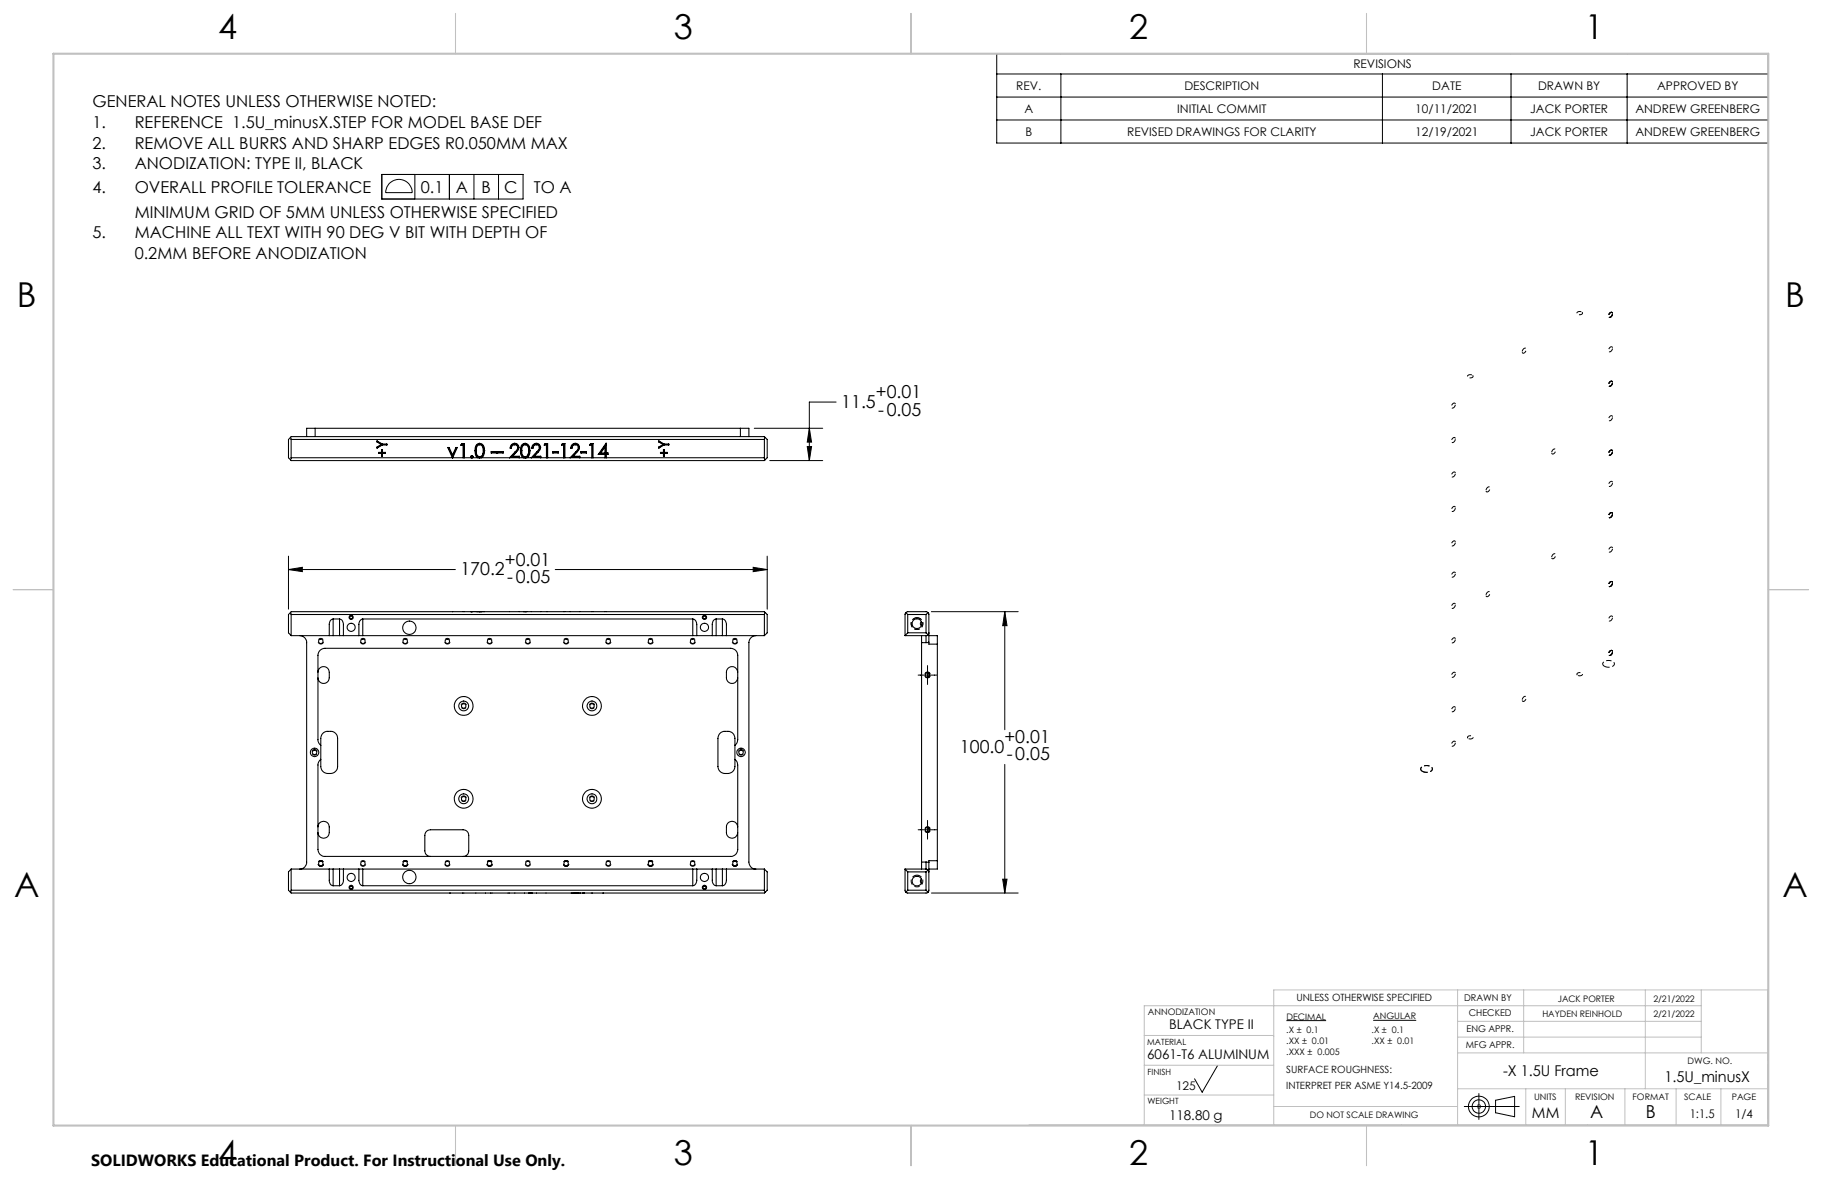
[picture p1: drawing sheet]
<svg xmlns="http://www.w3.org/2000/svg" width="432mm" height="279mm" viewBox="0 0 432 279" stroke-linecap="round" stroke-linejoin="round" font-family="sans-serif">
<g fill="none" stroke="#000" stroke-width=".24">
<path d="M236.2 12.7h182.9v21.2h-182.9zM236.2 17.5h182.9M251.4 17.5v16.4M327.6 17.5v16.4M358.1 17.5v16.4M385.6 17.5v16.4M236.2 23h182.9M236.2 28.4h182.9M90.5 41.3h33.5v5.9h-33.5zM92.2 43.6a3.1 3.1 0 0 1 3.4-.9 3.1 3.1 0 0 1 2.1 2.9h-6.3l.3-1.1zM98.3 41.3v5.9M106.5 41.3v5.9"/>
<path d="M112.3 41.3v5.9M118.1 41.3v5.9M198.2 95.3h-6.4v13.8M178.8 101.5h16.2M182.4 109.1h12.6M191.3 105.8h1l-.5 3.3zM191.8 101.5l.5 3.3h-1zM68.4 135l3.2-.6v1.1zM68.4 131.8v12.6M68.4 135h39.5M131.6 135h50.2M178.5 134.4l3.3 .6-3.3 .5z"/>
<path d="M181.8 131.8v12.6M217.6 160h4.4M219.8 157.7v4.5M220.7 145h20.6M238.1 145l.6 3.3h-1.1zM238.1 145v27.9M217.6 196.6h4.4M219.8 194.4v4.5M238.1 181.2v30.4M220.7 211.6h20.6M237.6 208.4h1.1l-.6 3.2zM288.6 252.5l-3.7 6.3-1.8-3.1"/>
<path d="M304.9 241.9h9.4M325.4 241.8h10.2M350.5 259.2v6.1M347 262.2h13M350.1 261.9l.7 .7M350.8 261.9l-.7 .7M354.4 260.7l4.6-.9v4.9l-4.6-1z"/>
<circle cx="350.5" cy="262.2" r="2.45"/>
<circle cx="350.5" cy="262.2" r="1.59"/>
</g>
<g fill="none" stroke="#c0c0c0" stroke-width=".24">
<path d="M345.4 234.6v32M361.1 234.6v14.9M389.9 234.6v23.4M403.2 234.6v14.9M403.2 238.3h-132v28.3M271.2 245.4h30.7M271.2 252.4h30.7M271.2 259.5h30.7M345.4 249.5h73.5M345.4 258h73.5M345.4 242h57.8M345.4 245.8h57.8"/>
<path d="M361.6 258v8.6M371 258v8.6M385.1 258v8.6M397.2 258v8.6M407.8 258v8.6M243.9 266.6h175M301.9 262.2h43.5M350 262.2h1M350.1 261.9l.7 .7M350.5 261.7v1M350.8 261.9l-.7 .7M418.9 265.1v-30.5h-117v32"/>
</g>
<path d="M380.2 157.9a1.6 1.6 0 0 0 2.4-.6 1.6 1.6 0 0 0-2.8 .1l.4 .5M337.1 182.8a1.6 1.6 0 0 0 2.4-.6 1.6 1.6 0 0 0-2.8 .1l.4 .5" fill="none" stroke="#000" stroke-width=".24" stroke-dasharray="1.3 .6" stroke-linecap="butt"/>
<g fill="none" stroke="#000" stroke-width=".24" stroke-dasharray="1.3 .6" stroke-dashoffset="-.1" stroke-linecap="butt">
<path d="M374.8 73.9l.1 .1a.55 .55 0 0 1-.2 .6 .55 .55 0 0 1-.7-.1l-.2-.1a.55 .55 0 0 1 .3-.6 .55 .55 0 0 1 .7 .1M382.2 74.3a.63 .63 0 0 1-.3 .7 .63 .63 0 0 1-.7 .1 .67 .67 0 0 1 .2-.8 .67 .67 0 0 1 .7-.1l.1 .1M344.9 95.8a.63 .63 0 0 1-.2 .7 .63 .63 0 0 1-.7 .1 .67 .67 0 0 1 .1-.8 .67 .67 0 0 1 .8-.1v.1M348.9 88.9l.1 .1a.55 .55 0 0 1-.3 .6 .55 .55 0 0 1-.6-.1l-.2-.1a.55 .55 0 0 1 .2-.7 .55 .55 0 0 1 .7 .2h.1M360.8 83.4v.1a.55 .55 0 0 0 .6 .1 .55 .55 0 0 0 .3-.7v-.2a.55 .55 0 0 0-.7-.1 .55 .55 0 0 0-.2 .7v.1M382.2 82.5a.63 .63 0 0 1-.3 .7 .63 .63 0 0 1-.7 0 .67 .67 0 0 1 .2-.7 .67 .67 0 0 1 .7-.2l.1 .2M382.2 90.7a.63 .63 0 0 1-.3 .6 .63 .63 0 0 1-.7 .1 .67 .67 0 0 1 .2-.8 .67 .67 0 0 1 .7-.1l.1 .2M382.2 98.8a.63 .63 0 0 1-.3 .7 .63 .63 0 0 1-.7 0 .67 .67 0 0 1 .2-.7 .67 .67 0 0 1 .7-.1l.1 .1M344.9 104a.63 .63 0 0 1-.2 .7 .63 .63 0 0 1-.7 0 .67 .67 0 0 1 .1-.7 .67 .67 0 0 1 .8-.2v.2M344.9 112.2a.63 .63 0 0 1-.2 .6 .63 .63 0 0 1-.7 .1 .67 .67 0 0 1 .1-.8 .67 .67 0 0 1 .8-.1v.2M352.2 116.3a.55 .55 0 0 0 .7 .2 .55 .55 0 0 0 .2-.7v-.2a.55 .55 0 0 0-.7-.1 .55 .55 0 0 0-.2 .7v.1M367.7 107.3v.1a.55 .55 0 0 0 .7 .1 .55 .55 0 0 0 .3-.7v-.2a.55 .55 0 0 0-.7-.1 .55 .55 0 0 0-.3 .7v.1"/>
<path d="M382.2 107a.63 .63 0 0 1-.3 .7 .63 .63 0 0 1-.7 0 .67 .67 0 0 1 .2-.7 .67 .67 0 0 1 .7-.2l.1 .2M382.2 114.4a.63 .63 0 0 1-.3 .7 .63 .63 0 0 1-.7 0 .67 .67 0 0 1 .2-.7 .67 .67 0 0 1 .7-.2l.1 .2M344.9 120.3a.63 .63 0 0 1-.2 .7 .63 .63 0 0 1-.7 0 .67 .67 0 0 1 .1-.7 .67 .67 0 0 1 .8-.1v.1M344.9 128.5a.63 .63 0 0 1-.2 .7 .63 .63 0 0 1-.7 0 .67 .67 0 0 1 .1-.7 .67 .67 0 0 1 .8-.2v.2M344.9 135.9a.63 .63 0 0 1-.2 .7 .63 .63 0 0 1-.7 0 .67 .67 0 0 1 .1-.7 .67 .67 0 0 1 .8-.2v.2M367.7 132.1v.1a.55 .55 0 0 0 .7 .1 .55 .55 0 0 0 .3-.7v-.1a.55 .55 0 0 0-.7-.2 .55 .55 0 0 0-.3 .7v.1M382.2 121.8a.63 .63 0 0 1-.3 .7 .63 .63 0 0 1-.7 0 .67 .67 0 0 1 .2-.7 .67 .67 0 0 1 .7-.2l.1 .2M382.2 130a.63 .63 0 0 1-.3 .6 .63 .63 0 0 1-.7 .1 .67 .67 0 0 1 .2-.8 .67 .67 0 0 1 .7-.1l.1 .2M382.2 138.1a.63 .63 0 0 1-.3 .7 .63 .63 0 0 1-.7 0 .67 .67 0 0 1 .2-.7 .67 .67 0 0 1 .7-.1l.1 .1M344.9 143.3a.63 .63 0 0 1-.2 .7 .63 .63 0 0 1-.7 0 .67 .67 0 0 1 .1-.7 .67 .67 0 0 1 .8-.2v.2M344.9 151.5a.63 .63 0 0 1-.2 .6 .63 .63 0 0 1-.7 .1 .67 .67 0 0 1 .1-.8 .67 .67 0 0 1 .8-.1v.2M344.9 159.6a.63 .63 0 0 1-.2 .7 .63 .63 0 0 1-.7 0 .67 .67 0 0 1 .1-.7 .67 .67 0 0 1 .8-.1v.1"/>
<path d="M352.2 141.1v.1a.55 .55 0 0 0 .7 .1 .55 .55 0 0 0 .2-.7v-.2a.55 .55 0 0 0-.7-.1 .55 .55 0 0 0-.2 .7v.1M382.2 146.3a.63 .63 0 0 1-.3 .7 .63 .63 0 0 1-.7 0 .67 .67 0 0 1 .2-.7 .67 .67 0 0 1 .7-.2l.1 .2M382.2 154.5a.63 .63 0 0 1-.3 .6 .63 .63 0 0 1-.7 .1 .67 .67 0 0 1 .2-.8 .67 .67 0 0 1 .7-.1l.1 .2M344.9 167.8a.63 .63 0 0 1-.2 .7 .63 .63 0 0 1-.7 0 .67 .67 0 0 1 .1-.7 .67 .67 0 0 1 .8-.2v.2M344.9 176a.63 .63 0 0 1-.2 .6 .63 .63 0 0 1-.7 .1 .67 .67 0 0 1 .1-.8 .67 .67 0 0 1 .8-.1v.2M348 175a.63 .63 0 0 0 .7 .2 .63 .63 0 0 0 .4-.6 .67 .67 0 0 0-.8-.3 .67 .67 0 0 0-.5 .6l.2 .1M360.8 165.9v.1a.55 .55 0 0 0 .6 .1 .55 .55 0 0 0 .3-.7v-.1a.55 .55 0 0 0-.7-.2 .55 .55 0 0 0-.2 .7v.1M373.9 160a.63 .63 0 0 0 .7 .2 .63 .63 0 0 0 .4-.6 .67 .67 0 0 0-.7-.3 .67 .67 0 0 0-.5 .6l.1 .1"/>
</g>
<g fill="none" stroke="#000" stroke-width=".24" stroke-dasharray="1.3 .6" stroke-dashoffset=".4" stroke-linecap="butt">
<path d="M76 152.6a.67 .67 0 0 0 .6-.9 .67 .67 0 0 0-1.1-.1 .67 .67 0 0 0 .4 1h.1M86 152.6a.67 .67 0 0 0 .6-.9 .67 .67 0 0 0-1.1-.1 .67 .67 0 0 0 .4 1h.1M96 152.6a.67 .67 0 0 0 .6-.9 .67 .67 0 0 0-1.1-.1 .67 .67 0 0 0 .4 1h.1M106 152.6a.67 .67 0 0 0 .6-.9 .67 .67 0 0 0-1.1-.1 .67 .67 0 0 0 .4 1h.1M116 152.6a.67 .67 0 0 0 .6-.9 .67 .67 0 0 0-1.1-.1 .67 .67 0 0 0 .4 1h.1M125.1 152.6a.67 .67 0 0 0 .6-.9 .67 .67 0 0 0-1.1-.1 .67 .67 0 0 0 .4 1h.1M134.2 152.6a.67 .67 0 0 0 .6-.9 .67 .67 0 0 0-1.2-.1 .67 .67 0 0 0 .5 1h.1M144.2 152.6a.67 .67 0 0 0 .6-.9 .67 .67 0 0 0-1.2-.1 .67 .67 0 0 0 .5 1h.1M154.2 152.6a.67 .67 0 0 0 .6-.9 .67 .67 0 0 0-1.2-.1 .67 .67 0 0 0 .5 1h.1M164.2 152.6a.67 .67 0 0 0 .6-.9 .67 .67 0 0 0-1.2-.1 .67 .67 0 0 0 .5 1h.1M174.2 152.6a.67 .67 0 0 0 .6-.9 .67 .67 0 0 0-1.2-.1 .67 .67 0 0 0 .5 1h.1M219.8 159.3a.67 .67 0 0 1 .6 .9 .67 .67 0 0 1-1.1 .1 .67 .67 0 0 1 .4-1h.1"/>
<path d="M74.6 177.6a.67 .67 0 0 1 .6 1 .67 .67 0 0 1-1.2 .1 .67 .67 0 0 1 .5-1.1h.1M109.9 166.6a.67 .67 0 0 1 .6 1 .67 .67 0 0 1-1.1 .1 .67 .67 0 0 1 .4-1.1h.1M140.3 166.6a.67 .67 0 0 1 .6 1 .67 .67 0 0 1-1.1 .1 .67 .67 0 0 1 .4-1.1h.1M175.6 177.6a.67 .67 0 0 1 .6 1 .67 .67 0 0 1-1.1 .1 .67 .67 0 0 1 .4-1.1h.1M219.8 160.6a.67 .67 0 0 0 .6-.9 .67 .67 0 0 0-1.1-.1 .67 .67 0 0 0 .4 1h.1M109.9 188.6a.67 .67 0 0 1 .6 1 .67 .67 0 0 1-1.1 .1 .67 .67 0 0 1 .4-1.1h.1M140.3 188.6a.67 .67 0 0 1 .6 1 .67 .67 0 0 1-1.1 .1 .67 .67 0 0 1 .4-1.1h.1M219.8 196a.67 .67 0 0 1 .6 .9 .67 .67 0 0 1-1.1 .1 .67 .67 0 0 1 .4-1h.1M219.8 197.3a.67 .67 0 0 0 .6-1 .67 .67 0 0 0-1.1-.1 .67 .67 0 0 0 .4 1.1h.1M76 205.3a.67 .67 0 0 0 .6-1 .67 .67 0 0 0-1.1-.1 .67 .67 0 0 0 .4 1.1h.1M86 205.3a.67 .67 0 0 0 .6-1 .67 .67 0 0 0-1.1-.1 .67 .67 0 0 0 .4 1.1h.1M96 205.3a.67 .67 0 0 0 .6-1 .67 .67 0 0 0-1.1-.1 .67 .67 0 0 0 .4 1.1h.1"/>
<path d="M106 205.3a.67 .67 0 0 0 .6-1 .67 .67 0 0 0-1.1-.1 .67 .67 0 0 0 .4 1.1h.1M116 205.3a.67 .67 0 0 0 .6-1 .67 .67 0 0 0-1.1-.1 .67 .67 0 0 0 .4 1.1h.1M125.1 205.3a.67 .67 0 0 0 .6-1 .67 .67 0 0 0-1.1-.1 .67 .67 0 0 0 .4 1.1h.1M134.2 205.3a.67 .67 0 0 0 .6-1 .67 .67 0 0 0-1.2-.1 .67 .67 0 0 0 .5 1.1h.1M144.2 205.3a.67 .67 0 0 0 .6-1 .67 .67 0 0 0-1.2-.1 .67 .67 0 0 0 .5 1.1h.1M154.2 205.3a.67 .67 0 0 0 .6-1 .67 .67 0 0 0-1.2-.1 .67 .67 0 0 0 .5 1.1h.1M164.2 205.3a.67 .67 0 0 0 .6-1 .67 .67 0 0 0-1.2-.1 .67 .67 0 0 0 .5 1.1h.1M174.2 205.3a.67 .67 0 0 0 .6-1 .67 .67 0 0 0-1.2-.1 .67 .67 0 0 0 .5 1.1h.1"/>
</g>
<path d="M217.3 146.4a1.39 1.39 0 0 1 1.3 2 1.39 1.39 0 0 1-2.4 .2 1.39 1.39 0 0 1 1-2.2h.1M217.3 207.4a1.39 1.39 0 0 1 1.3 2 1.39 1.39 0 0 1-2.4 .2 1.39 1.39 0 0 1 1-2.2h.1" fill="none" stroke="#000" stroke-width=".24" stroke-dasharray="1.3 .6" stroke-dashoffset=".1" stroke-linecap="butt"/>
<path d="M418.9 234.6v32" fill="none" stroke="#c0c0c0" stroke-width=".24" stroke-dasharray="15.2 1.3 1.3 1.3" stroke-dashoffset="1.2"/>
<path d="M108 3.2v9.5M215.9 3.2v9.5M323.8 3.2v9.5M3.1 139.7h9.6M419.1 139.7h9.5M108 266.7v9.6M215.9 266.7v9.6M323.8 266.7v9.6" fill="none" stroke="#c0c0c0" stroke-width=".25"/>
<path d="M12.7 12.7h406.4v254h-406.4z" fill="none" stroke="#c0c0c0" stroke-width=".5"/>
<path d="M68.4 135l3.2-.6v1.1zM178.5 134.4l3.3 .6-3.3 .5zM238.1 145l.6 3.3h-1.1zM237.6 208.4h1.1l-.6 3.2zM191.8 101.5l.5 3.3h-1zM191.3 105.8h1l-.5 3.3z" fill="#000"/>
<g fill="none" stroke="#000" stroke-width=".25">
<path d="M68.8 108.9l.2 .2h112.2l.2-.2M68.8 103.7l.2 .4M68.8 103.7l.2-.2h112.2l.2 .2M68.8 103.7l-.4 .4v4.4l.4 .4M69 108.5l-.2 .4M69 104.1v4.4M69 108.5h42.7M69 104.1h112.2M74.7 101.5h-2v2M74.7 101.5v2M74.7 101.5h100.8M89.4 104.5l1.2 .7"/>
<path d="M89.4 104.5v.2M89.4 105.9v.3M89.4 104.7l.9 .6M89.4 105.9l.1 .1M89.4 104.5l.1 .2M89.5 106l-.1 .2M89.5 104.7h-.1M89.5 104.7l1.1 .6M89.7 107.4h.7M89.7 107.2h.7M89.7 107.2v.2M89.7 107.2l.2 .1"/>
<path d="M89.9 107.3h1.3M89.9 107.3l-.2 .1M90.3 105.3l-.9 .6M90.3 105.3h1.3M90.4 108.1h.2M90.4 106.5h.2M90.4 106.5v.7M90.4 107.4v.7M90.4 106.5l.1 .1M90.4 107.2l.2 .2M90.5 106.6v1.4M90.5 108l-.1 .1"/>
<path d="M90.5 108l.1 .1M90.6 105.3h.1M90.6 105.3l-1.1 .7M90.6 105.3v.1M90.6 105.2h1.1M90.6 105.4l-1.2 .8M90.6 105.4h1.1M90.6 105.2v.1M90.6 106.5v.7M90.6 107.4v.7M90.6 107.4h.7M90.6 107.2h.7"/>
<path d="M90.6 106.5l-.1 .1M90.6 107.2l-.2 .2M91.2 107.3l.1 .1M91.3 107.2v.2M91.3 107.2l-.1 .1M91.6 105.3l.1 .1M91.7 105.2v.2M91.7 105.2l-.1 .1M106.1 106h.3M106.1 106l1.1 2.4M106.1 106l.2 .2M106.3 106.2l.9 2 1-2"/>
<path d="M106.4 106l.8 1.8M106.4 106l-.1 .2M107.2 107.8v.6M108.1 106h.3M108.1 106l-.9 1.8M108.1 106l.1 .2M108.4 106l-1.2 2.4M108.4 106l-.2 .2M109.2 105.5h.5M109.4 105.1h.6M109.4 105.1l-.2 .4M109.4 105.1l.1 .2"/>
<path d="M109.5 105.3h.4M109.5 105.3l-.3 .2M109.7 105.5v3l.2-.2M109.9 105.3v3M109.9 105.3l-.2 .2M110 105.1v3.4l-.1-.2M110 105.1l-.1 .2M111.5 108.2l.2 .3M111.5 108.2h.2M111.7 108.5h.1M111.7 108.2l.1 .1M111.8 107.9l.3 .3"/>
<path d="M111.8 107.9l-.3 .3M111.8 108.3v.2M111.8 108.2h.1M111.8 107.9v.3M111.8 108.2h-.1M111.9 108.2l-.1 .1M111.9 108.2h.2M112 108.5h-.2M112 108.5h1.3M112.1 108.2l-.1 .3M112.6 106.8a1.44 1.44 0 0 0 .7 1.7M112.6 106.8h.1"/>
<path d="M112.7 106.8h.2M112.7 106.8a1.3 1.3 0 0 0 1 1.6M112.7 106.8h.1M112.9 106.8a1.19 1.19 0 0 0 .6 1.4h.2M113.3 108.5h.4M113.7 105.2a.97 .97 0 0 0-.9 .9l-.1 .7M113.7 105.1a1.16 1.16 0 0 1 1.1 .9v.8M113.7 105.1h-.1a1.34 1.34 0 0 0-1 1.7M113.7 105.1v.1M113.7 108.4v.1M113.7 105.2h.1M113.7 108.4h.1"/>
<path d="M113.7 105.2a1.24 1.24 0 0 1 1 1.6M113.7 105.4a.78 .78 0 0 1 .7 .7l.1 .7M113.7 105.2v.2M113.7 105.4a.86 .86 0 0 0-.8 .8v.6M113.7 108.2v.2M114.1 108.5h-.4M114.1 108.5h9.9M114.4 107.6l.1 .1M114.4 107.6l-.2 .4-.5 .2M114.5 106.8h.2M114.5 106.8l-.1 .8M114.5 107.7l-.4 .6-.4 .1"/>
<path d="M114.7 106.8l-.2 .9M114.7 106.8h.1M114.8 106.8a1.56 1.56 0 0 1-.7 1.7M116.4 107.4h1.3M116.4 107h1.3M116.4 107v.4M116.4 107l.2 .2M116.6 107.2h.9M116.6 107.2l-.2 .2M117.5 107.2l.2 .2M117.7 107v.4M117.7 107l-.2 .2"/>
<path d="M117.9 107.4h1.3M117.9 107h1.3M117.9 107v.4M117.9 107l.2 .2M118.1 107.2h1M118.1 107.2l-.2 .2M119.1 107.2l.1 .2M119.2 107v.4M119.2 107l-.1 .2M120.9 106.2h.3M121.1 106l-.2 .2M121.1 106l.1 .2"/>
<path d="M121.1 108.3h.1M121.2 108.3h1.7M121.5 108.1h1.5M121.5 108.1l-.4 .2M122 105.4l-.5 .2-.3 .6M122 105.4l.5 .2 .2 .5M122 105.2a.83 .83 0 0 0-.9 .8M122 105.2v.2M122 105.2h.1M122 105.1a.94 .94 0 0 1 1 .9M122 105.1a1.07 1.07 0 0 0-1.1 1.1M122 105.1v.1"/>
<path d="M122 105.2a.84 .84 0 0 1 .8 .8M122.1 107.1l.1 .1M122.1 107.1l-1.3 1.4 .4-.2M122.2 107.2l-1.1 1.1M122.2 107.1l.1 .1M122.2 107.1v.1M122.3 107.2l-.8 .9M122.7 106.1l-.6 1M122.7 106.1h.1M122.8 106.1l-.1 .5-.5 .5M122.8 106h.2M122.8 106v.1"/>
<path d="M123 106l-.1 .4-.6 .8M123 108.1v.4l-.1-.2M123 108.1l-.1 .2M123.3 106.8a1.57 1.57 0 0 0 .7 1.7M123.3 106.8h.2M123.5 106.8h.1M123.5 106.8a1.29 1.29 0 0 0 1 1.6M123.6 106.8l.1 .7a.84 .84 0 0 0 .8 .7M124 108.5h.5M124.5 105.2a1.24 1.24 0 0 1 .9 1.6M124.5 105.4a.78 .78 0 0 1 .7 .7l.1 .7M124.5 105.2v.2"/>
<path d="M124.5 105.2h.1M124.5 105.4a.86 .86 0 0 0-.8 .8l-.1 .6M124.5 105.2a.97 .97 0 0 0-1 .9v.7M124.5 108.4h.1M124.5 108.2v.2M124.5 105.1a1.16 1.16 0 0 1 1 .9l.1 .8M124.5 105.1h-.1a1.09 1.09 0 0 0-1 1.1l-.1 .6M124.5 105.1v.1M124.5 108.4v.1M124.8 108.5h-.3M124.8 108.5h56.4M125.2 107.6l.1 .1"/>
<path d="M125.2 107.6l-.2 .4-.5 .2M125.3 106.8h.1M125.3 106.8l-.1 .8M125.3 107.7l-.4 .6-.4 .1M125.4 106.8l-.1 .9M125.4 106.8h.1M125.4 106.8h.2M125.6 106.8a1.56 1.56 0 0 1-.8 1.7M126 106.2h.3M126.2 106l-.2 .2M126.2 106l.1 .2M126.3 108.3h1.7"/>
<path d="M126.3 108.3h.1M126.6 108.1h1.6M126.6 108.1l-.3 .2M127.1 105.1a.99 .99 0 0 1 1 .9M127.1 105.1h-.1a1.1 1.1 0 0 0-1 1.1M127.1 105.4l-.7 .4-.1 .4M127.1 105.4l.4 .1 .3 .6M127.1 105.2v.2M127.1 105.2h.1M127.1 105.2a.9 .9 0 0 1 .9 .8M127.1 105.1v.1M127.1 105.2a.89 .89 0 0 0-.9 .8"/>
<path d="M127.2 107.1l.1 .1M127.2 107.1l-1.3 1.4 .4-.2M127.3 107.2l-1 1.1M127.4 107.1l.1 .1M127.4 107.1l-.1 .1M127.5 107.2l-.9 .9M127.8 106.1l-.6 1M127.8 106.1h.2M128 106h.1M128 106.1l-.6 1M128 106v.1M128.1 106l-.2 .8-.4 .4"/>
<path d="M128.2 108.1v.4l-.2-.2M128.2 108.1l-.2 .2M129 105.5h.5M129.2 105.1h.6M129.2 105.1l-.2 .4M129.2 105.1l.1 .2M129.3 105.3h.3M129.3 105.3l-.3 .2M129.5 105.5v3l.1-.2M129.6 105.3h.1M129.6 105.3l-.1 .2M129.6 105.3v3"/>
<path d="M129.8 105.1v3.4l-.2-.2M129.8 105.1l-.2 .2M131 107.4h1.3M131 107h1.3M131 107v.4M131 107l.2 .2M131.2 107.2h1M131.2 107.2l-.2 .2M132.2 107.2l.1 .2M132.3 107v.4M132.3 107l-.1 .2M133.1 105.5h.5"/>
<path d="M133.3 105.1h.6M133.3 105.1l-.2 .4M133.3 105.1l.1 .2M133.4 105.3h.3v3M133.4 105.3l-.3 .2M133.6 105.5v3l.1-.2M133.9 105.1v3.4l-.2-.2M133.9 105.1l-.3 .4M135.3 106.2h.3M135.4 106l.2 .2M135.4 106l-.1 .2M135.5 108.3h.1"/>
<path d="M135.5 108.3h1.7M135.9 108.1h1.5M135.9 108.1l-.4 .2M136.3 105.4l-.5 .2-.2 .6M136.3 105.4l.6 .2 .2 .5M136.3 105.2v.2M136.3 105.2a.83 .83 0 0 0-.9 .8M136.3 105.2h.1M136.3 105.1a.94 .94 0 0 1 1 .9M136.3 105.1a1.07 1.07 0 0 0-1 1.1M136.3 105.2a.84 .84 0 0 1 .9 .8M136.3 105.1v.1"/>
<path d="M136.4 107.1l.1 .1M136.4 107.1l-1.3 1.4 .4-.2M136.5 107.2l-1 1.1M136.6 107.1l.1 .1M136.6 107.1l-.1 .1M136.7 107.2l-.8 .9M137.1 106.1l-.7 1M137.1 106.1h.1M137.2 106h.1M137.2 106.1l-.2 .5-.4 .5M137.2 106v.1M137.3 106v.4l-.6 .8"/>
<path d="M137.4 108.1v.4l-.2-.2M137.4 108.1l-.2 .2M137.7 107.4h1.3M137.7 107h1.3M137.7 107v.4M137.7 107l.2 .2M137.9 107.2h.9M137.9 107.2l-.2 .2M138.8 107.2l.2 .2M139 107v.4M139 107l-.2 .2M139.7 105.5h.6"/>
<path d="M139.9 105.1h.6M139.9 105.1l-.2 .4M139.9 105.1l.2 .2M140.1 105.3h.3M140.1 105.3l-.4 .2M140.3 105.5v3l.1-.2M140.4 105.3h.1M140.4 105.3v3M140.4 105.3l-.1 .2M140.5 105.1v3.4l-.1-.2M140.5 105.1l-.1 .2M141.8 107.7h1.6"/>
<path d="M142.1 107.5h1.8M142.1 107.5l-.3 .2M142.4 107.4h1M142.4 107.4l-.3 .1M143.4 105.9v1.5M143.4 107.7v.8l.1-.2M143.4 105.9l-1 1.5M143.4 107.4l.1 .1M143.5 105.4h.1M143.5 105.4l-1.4 2.1M143.5 105.4v2.9M143.5 105.4l-.1 .5"/>
<path d="M143.5 107.6l.2 .1M143.5 107.6l-.1 .1M143.6 105.1h.1M143.6 105.1l-1.8 2.6M143.7 105.1l-.2 .3M143.7 105.1v2.3M143.7 107.7v.8l-.2-.2M143.7 107.7h.4M143.7 107.4h.4M143.7 105.1h.1M143.7 107.4l-.2 .1M143.9 107.5l.2 .2"/>
<path d="M144.1 107.4v.3M144.1 107.4l-.2 .1M156.1 104.5l1.3 .7M156.1 104.5v.2M156.1 105.9v.3M156.1 104.7l1.1 .6M156.1 104.5l.1 .2M156.1 105.9l.1 .1M156.2 104.7l1.1 .6M156.2 104.7h-.1M156.2 106l-.1 .2M156.5 107.4h.7"/>
<path d="M156.5 107.2h.7M156.5 107.2v.2M156.5 107.2l.1 .1M156.6 107.3h1.4M156.6 107.3l-.1 .1M157.2 105.3l-1.1 .6M157.2 105.3h1.2M157.2 108.1h.2M157.2 106.5h.2M157.2 106.5v.7M157.2 107.4v.7M157.2 107.2l.2 .2"/>
<path d="M157.2 106.5l.1 .1M157.3 105.3h.1M157.3 105.3l.1 .1M157.3 105.3l-1.1 .7M157.3 106.6v1.4M157.3 108l.1 .1M157.3 108l-.1 .1M157.4 105.2h1.1M157.4 105.4h1.1M157.4 105.4l-1.3 .8M157.4 105.2l-.1 .1M157.4 107.4h.7"/>
<path d="M157.4 107.2h.7M157.4 106.5v.7M157.4 107.4v.7M157.4 107.2l-.2 .2M157.4 106.5l-.1 .1M158 107.3l.1 .1M158.1 107.2v.2M158.1 107.2l-.1 .1M158.4 105.3l.1 .1M158.5 105.2v.2M158.5 105.2l-.1 .1M175.5 101.5h2v2"/>
<path d="M175.5 101.5v2M181.2 108.5l.2 .4M181.2 104.1v4.4M181.4 103.7l-.2 .4M181.4 103.7l.4 .4v4.4l-.4 .4M68.8 145.2l.2 .4M68.8 145.2l-.4 .4v4.4l.6 .6M69 145.6v5M69 150.6h9M69 145.6h112.2M71 150.6a1.63 1.63 0 0 1 1.7 1.7v52a1.57 1.57 0 0 1-1.7 1.7M75.4 159.3a1.34 1.34 0 0 1 1.3-1.3 1.34 1.34 0 0 1 1.3 1.3 2.29 2.29 0 0 1-.6 2.5 1.34 1.34 0 0 1-2-1.2"/>
<path d="M78 150.6h1M79 146.7a1.14 1.14 0 0 0-1 1.3v2.6M79 150.6h1.5M79 146.7h1.5M79 146.7v3.9M80.5 146.7a1.15 1.15 0 0 1 .9 1.3v2.6M80.5 150.6h.9M80.5 146.7v3.9M81.4 150.6h3.7M85.1 150.6h.9M86 146.7a1.21 1.21 0 0 0-.9 1.3v2.6M86 150.6h78.2"/>
<path d="M86 146.7h78.2M86 146.7v3.9M111.5 145h.1M111.7 145h-42.7l-.2 .2M111.7 145h.1M111.8 145h1.9M111.8 145h.3M112.9 145h.3M113.3 145h.9M113.7 145h.4M114.1 145h10.4M114.4 145h.1"/>
<path d="M124.1 145h.4M124.5 145h.3M124.8 145h56.4l.2 .2M164.2 146.7a1.2 1.2 0 0 1 .9 1.3v2.6M164.2 150.6h.9M164.2 146.7v3.9M165.1 150.6h3.7M168.8 150.6h.9M169.7 146.7a1.14 1.14 0 0 0-.9 1.3v2.6M169.7 150.6h1.5M169.7 146.7h1.5M169.7 146.7v3.9"/>
<path d="M171.2 146.7a1.2 1.2 0 0 1 1 1.3v2.6M171.2 150.6h1M171.2 146.7v3.9M172.2 150.6h9M174.8 159.3a1.34 1.34 0 0 0-1.3-1.3 1.34 1.34 0 0 0-1.3 1.3 2.34 2.34 0 0 0 .3 2.3 1.34 1.34 0 0 0 1.5 .3 1.34 1.34 0 0 0 .8-1.3M179.1 150.6a1.69 1.69 0 0 0-1.6 1.7v52a1.63 1.63 0 0 0 1.6 1.7M181.2 145.6v5M181.4 145.2l-.2 .4M181.4 145.2l.4 .4v4.4l-.6 .6M214.5 150.6h5M214.7 145.2l-.2 .3v5.1M214.7 145.2l.4-.2h4.4l.5 .2"/>
<path d="M214.7 145.2l.4 .4M215.1 145.6h4.4M215.1 145.6v4.4M215.1 150l-.6 .6M215.1 150h4.4M218.4 147.3l-.3 .4 .3 .6M218.4 150.6v1.7M218.4 152.3h1.1M218.4 152.3v52M219.5 150.6v1.7M219.5 145.6v4.4M219.5 150l.5 .4"/>
<path d="M220 150.4l-.5 .2M220 145.2l.1 .3v4.5M220 145.2l-.5 .4M220.1 150l-.1 .4M220.1 152.2l-.6 .1M220.1 150v2.2M220.1 150.6h2v2M220.1 152.2v.4h2M220.1 159.6v.8M222.1 152.6v51.4M76 180l-.5 .6-.1 .5v20.2a1.63 1.63 0 0 0 1.6 1.7h96.1a1.63 1.63 0 0 0 1.7-1.7v-20l-.1-.7-.5-.6M76 176.6l-.6-1.1v-20.2a1.69 1.69 0 0 1 1.6-1.7h96.1a1.69 1.69 0 0 1 1.7 1.7v20l-.1 .7-.5 .6"/>
<path d="M76.5 173.8a2.07 2.07 0 0 1 2.1-.5 2.07 2.07 0 0 1 1.4 1.7v6.6a2.02 2.02 0 0 1-2 1.7 2.02 2.02 0 0 1-2-1.7v-6.6zM170.6 173.8a2.09 2.09 0 0 1 3.6 1.2v6.6a2.04 2.04 0 0 1-2 1.7 2.04 2.04 0 0 1-2.1-1.7v-6.6zM75.4 196a1.34 1.34 0 0 1 1.3-1.4 1.34 1.34 0 0 1 1.3 1.4 2.31 2.31 0 0 1-.6 2.5 1.34 1.34 0 0 1-2-1.2M174.8 196a1.34 1.34 0 0 0-1.3-1.4 1.34 1.34 0 0 0-1.3 1.4 2.38 2.38 0 0 0 .3 2.3 1.36 1.36 0 0 0 1.5 .2 1.36 1.36 0 0 0 .8-1.2M220.1 196.2v.9M68.8 211.5l.2 .1h56.7M69 211l-.2 .5M69 206h9M69 211h112.2M69 206v5M69 206l-.6 .6v4.4l.4 .5M78 206v2.6a1.13 1.13 0 0 0 1 1.3"/>
<path d="M78 206h1M79 206h1.5M79 209.9h1.5M79 206v3.9M80.5 206h.9M80.5 206v3.9M81.4 206v2.6a1.2 1.2 0 0 1-.9 1.3M81.4 206h3.7M85.1 206v2.6a1.17 1.17 0 0 0 .9 1.3M85.1 206h.9M86 206h78.2M86 209.9h78.2"/>
<path d="M86 206v3.9M102 203a1.33 1.33 0 0 1-1.3-1.4v-3.6a1.33 1.33 0 0 1 1.3-1.4h7.7a1.33 1.33 0 0 1 1.4 1.4v3.6a1.33 1.33 0 0 1-1.4 1.4M125.4 211.6h.3M125.7 211.6h10.4M125.7 211.6h.4M135.6 211.6h.2M136 211.6h.5M136.1 211.6h.4M136.5 211.6h.4M136.5 211.6h.3M136.9 211.6h1.5M136.9 211.6h.4"/>
<path d="M138.1 211.6h.3M138.4 211.6h.1M164.2 206h.9M164.2 206v3.9M165.1 206v2.6a1.24 1.24 0 0 1-.9 1.3M165.1 206h3.7M168.8 206v2.6a1.17 1.17 0 0 0 .9 1.3M168.8 206h.9M169.7 206h1.5M169.7 209.9h1.5M169.7 206v3.9M171.2 206h1"/>
<path d="M171.2 206v3.9M172.2 206v2.6a1.19 1.19 0 0 1-1 1.3M172.2 206h9M181.2 211l.2 .5M181.2 206v5M181.2 206l.6 .6v4.4l-.4 .5M181.4 211.5l-.2 .1h-42.7M214.5 206v5.1l.2 .4M214.5 206h5M214.5 206l.6 .6M214.7 211.5l.3 .1h4.6l.4-.1M215.1 211h4.4"/>
<path d="M215.1 211l-.4 .5M215.1 206.6h4.4M215.1 206.6v4.4M218.4 208.3l-.3 .4 .3 .6M218.4 204.3v1.7M218.4 204.3h1.1M219.5 206l.5 .2M219.5 204.3l.6 .1M219.5 204.3v1.7M219.5 211l.5 .5M219.5 206.6v4.4M220 206.2l.1 .4"/>
<path d="M220 206.2l-.5 .4M220.1 206.6v4.5l-.1 .4M220.1 204.4v2.2M222.1 204v2h-2M222.1 204h-2v.4"/>
<circle cx="76" cy="152" r=".53"/>
<circle cx="83.2" cy="148.7" r=".96"/>
<circle cx="83.2" cy="146.3" r=".5"/>
<circle cx="83.2" cy="146.3" r=".34"/>
<circle cx="86" cy="152" r=".53"/>
<circle cx="96" cy="152" r=".53"/>
<circle cx="97" cy="148.8" r="1.59"/>
<circle cx="106" cy="152" r=".53"/>
<circle cx="116" cy="152" r=".52"/>
<circle cx="125.1" cy="152" r=".52"/>
<circle cx="134.1" cy="152" r=".52"/>
<circle cx="144.1" cy="152" r=".53"/>
<circle cx="154.1" cy="152" r=".52"/>
<circle cx="164.1" cy="152" r=".53"/>
<circle cx="166.9" cy="148.7" r=".97"/>
<circle cx="166.9" cy="146.3" r=".51"/>
<circle cx="167" cy="146.3" r=".33"/>
<circle cx="174.1" cy="152" r=".52"/>
<circle cx="217.3" cy="147.8" r="1.16"/>
<circle cx="219.8" cy="159.9" r=".53"/>
<circle cx="74.5" cy="178.3" r="1"/>
<circle cx="74.5" cy="178.3" r=".54"/>
<circle cx="109.9" cy="167.3" r="2.23"/>
<circle cx="109.9" cy="167.3" r="1.17"/>
<circle cx="109.9" cy="167.3" r=".54"/>
<circle cx="140.3" cy="167.3" r="2.22"/>
<circle cx="140.3" cy="167.3" r=".53"/>
<circle cx="140.3" cy="167.3" r="1.17"/>
<circle cx="175.6" cy="178.3" r="1"/>
<circle cx="175.6" cy="178.3" r=".54"/>
<circle cx="109.9" cy="189.3" r="2.23"/>
<circle cx="109.9" cy="189.3" r="1.17"/>
<circle cx="109.9" cy="189.3" r=".54"/>
<circle cx="140.3" cy="189.3" r="2.22"/>
<circle cx="140.3" cy="189.3" r=".53"/>
<circle cx="140.3" cy="189.3" r="1.17"/>
<circle cx="219.8" cy="196.6" r=".53"/>
<circle cx="76" cy="204.6" r=".53"/>
<circle cx="83.2" cy="207.9" r=".96"/>
<circle cx="83.2" cy="210.3" r=".5"/>
<circle cx="83.2" cy="210.3" r=".34"/>
<circle cx="86" cy="204.6" r=".53"/>
<circle cx="96" cy="204.6" r=".53"/>
<circle cx="97" cy="207.8" r="1.58"/>
<circle cx="106" cy="204.6" r=".53"/>
<circle cx="116" cy="204.6" r=".52"/>
<circle cx="125.1" cy="204.6" r=".52"/>
<circle cx="134.1" cy="204.6" r=".52"/>
<circle cx="144.1" cy="204.6" r=".53"/>
<circle cx="154.2" cy="204.6" r=".52"/>
<circle cx="164.1" cy="204.6" r=".53"/>
<circle cx="166.9" cy="207.9" r=".97"/>
<circle cx="166.9" cy="210.3" r=".51"/>
<circle cx="167" cy="210.3" r=".33"/>
<circle cx="174.2" cy="204.6" r=".52"/>
<circle cx="217.3" cy="208.8" r="1.16"/>
</g>
<g font-size="8.1">
<text x="51.7" y="9.3">4</text>
<text x="159.7" y="9.3">3</text>
<text x="267.6" y="9.3">2</text>
<text x="375.6" y="9.3">1</text>
<text x="4" y="72.8">B</text>
<text x="423.1" y="72.8">B</text>
<text x="3.3" y="212.5">A</text>
<text x="422.4" y="212.5">A</text>
<text x="51.7" y="276">4</text>
<text x="159.7" y="276">3</text>
<text x="267.6" y="276">2</text>
<text x="375.6" y="276">1</text>
</g>
<g font-size="4.2">
<text x="207.6" y="94.4">+0.01</text>
<text x="199.4" y="96.6">11.5</text>
<text x="208.2" y="98.5">-0.05</text>
<text x="109.1" y="136.3">170.2</text>
<text x="119.7" y="134">+0.01</text>
<text x="120.2" y="138.1">-0.05</text>
<text x="227.5" y="178.4">100.0</text>
<text x="238" y="176.1">+0.01</text>
<text x="238.6" y="180.2">-0.05</text>
<text x="376.9" y="265">A</text>
<text x="390.1" y="265">B</text>
</g>
<g font-size="3.9">
<text x="21.9" y="25.4">GENERAL NOTES UNLESS OTHERWISE NOTED:</text>
<text x="21.9" y="30.3">1.</text>
<text x="21.9" y="35.2">2.</text>
<text x="31.9" y="30.3">REFERENCE 1.5U_minusX.STEP FOR MODEL BASE DEF</text>
<text x="31.9" y="35.2">REMOVE ALL BURRS AND SHARP EDGES R0.050MM MAX</text>
<text x="21.9" y="40.1">3.</text>
<text x="31.9" y="40.1">ANODIZATION: TYPE II, BLACK</text>
<text x="21.9" y="45.7">4.</text>
<text x="31.9" y="45.7">OVERALL PROFILE TOLERANCE</text>
<text x="99.7" y="45.7">0.1</text>
<text x="108" y="45.7">A</text>
<text x="114.1" y="45.7">B</text>
<text x="119.5" y="45.7">C</text>
<text x="126.5" y="45.7">TO A</text>
<text x="31.9" y="51.6">MINIMUM GRID OF 5MM UNLESS OTHERWISE SPECIFIED</text>
<text x="21.9" y="56.4">5.</text>
<text x="31.9" y="56.4">MACHINE ALL TEXT WITH 90 DEG V BIT WITH DEPTH OF</text>
<text x="31.9" y="61.3">0.2MM BEFORE ANODIZATION</text>
</g>
<text font-size="3.8" x="21.6" y="276.3">SOLIDWORKS Educational Product. For Instructional Use Only.</text>
<g font-size="3.5">
<text x="356.2" y="255">-X 1.5U Frame</text>
<text x="394.5" y="256.5">1.5U_minusX</text>
<text x="363.1" y="265">MM</text>
</g>
<g font-size="3.2">
<text x="277" y="244">BLACK TYPE II</text>
<text x="271.9" y="251">6061-T6 ALUMINUM</text>
<text x="277.1" y="265.3">118.80 g</text>
</g>
<g font-size="2.8">
<text x="320.7" y="16.2">REVISIONS</text>
<text x="240.8" y="21.3">REV.</text>
<text x="280.7" y="21.3">DESCRIPTION</text>
<text x="339.4" y="21.3">DATE</text>
<text x="364.5" y="21.3">DRAWN BY</text>
<text x="392.7" y="21.3">APPROVED BY</text>
<text x="242.8" y="26.8">A</text>
<text x="279" y="26.8">INITIAL COMMIT</text>
<text x="335.4" y="26.8">10/11/2021</text>
<text x="362.7" y="26.8">JACK PORTER</text>
<text x="387.6" y="26.8">ANDREW GREENBERG</text>
<text x="243" y="32.2">B</text>
<text x="267.1" y="32.2">REVISED DRAWINGS FOR CLARITY</text>
<text x="335.4" y="32.2">12/19/2021</text>
<text x="362.7" y="32.2">JACK PORTER</text>
<text x="387.6" y="32.2">ANDREW GREENBERG</text>
<text x="278.7" y="258.2">125</text>
<text x="400.5" y="265">1:1.5</text>
<text x="411.2" y="265">1/4</text>
</g>
<g font-size="2.4">
<text x="307.2" y="237.2">UNLESS OTHERWISE SPECIFIED</text>
<text x="304.8" y="254.3">SURFACE ROUGHNESS:</text>
<text x="304.8" y="258.2">INTERPRET PER ASME Y14.5-2009</text>
</g>
<g font-size="2.2">
<text x="347" y="237.2">DRAWN BY</text>
<text x="347.6" y="244.7">ENG APPR.</text>
<text x="348.1" y="240.9">CHECKED</text>
<text x="347.4" y="248.4">MFG APPR.</text>
</g>
<g font-size="2.1">
<text x="369.2" y="237.4">JACK PORTER</text>
<text x="391.8" y="237.4">2/21/2022</text>
<text x="272.1" y="240.6">ANNODIZATION</text>
<text x="304.8" y="244.7">.X ± 0.1</text>
<text x="304.9" y="241.6">DECIMAL</text>
<text x="325" y="244.7">.X ± 0.1</text>
<text x="325.4" y="241.6">ANGULAR</text>
<text x="365.5" y="241.1">HAYDEN REINHOLD</text>
<text x="391.8" y="241.1">2/21/2022</text>
<text x="304.8" y="247.4">.XX ± 0.01</text>
<text x="304.8" y="249.9">.XXX ± 0.005</text>
<text x="325" y="247.3">.XX ± 0.01</text>
<text x="400" y="252.1">DWG. NO.</text>
<text x="363.5" y="260.7">UNITS</text>
<text x="373.3" y="260.7">REVISION</text>
<text x="386.9" y="260.7">FORMAT</text>
<text x="399.1" y="260.7">SCALE</text>
<text x="410.4" y="260.7">PAGE</text>
<text x="310.4" y="265">DO NOT SCALE DRAWING</text>
</g>
<g font-size="2">
<text x="271.9" y="247.6">MATERIAL</text>
<text x="272" y="254.7">FINISH</text>
<text x="272" y="261.5">WEIGHT</text>
</g>
</svg>
